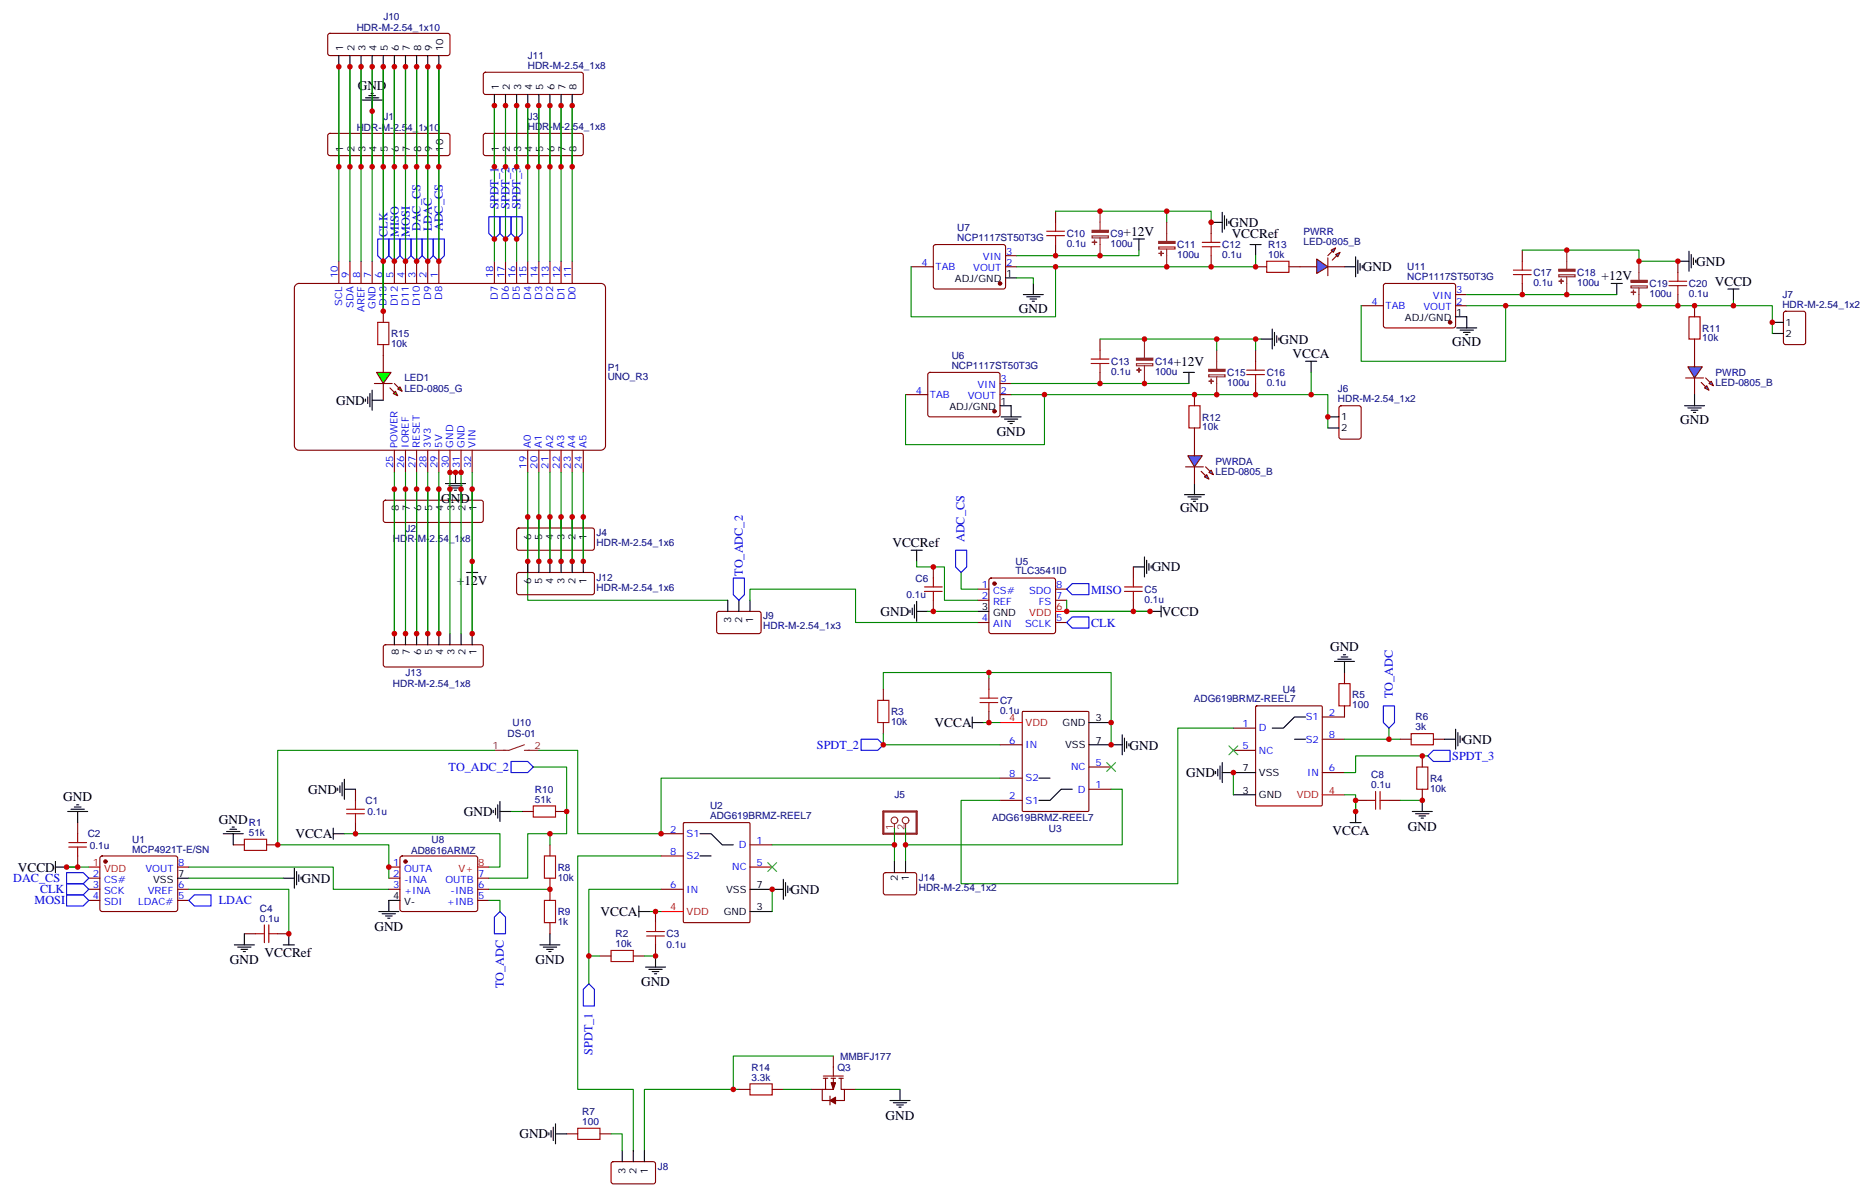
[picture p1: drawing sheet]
<svg xmlns="http://www.w3.org/2000/svg" width="595mm" height="379mm" viewBox="0 0 595 379" stroke-linecap="round" stroke-linejoin="round" font-family="sans-serif">
<g fill="none" stroke="#870000" stroke-width=".35">
<path d="M104.3 10.8l.4-.2h37.4l.5 .2 .2 .5v5.6l-.2 .5-.5 .2h-37.4l-.5-.2-.2-.5v-5.6zM153.7 23.1l.4-.2h30.4l.5 .2 .2 .5v5.7l-.3 .5-.4 .2h-30.4l-.5-.2-.2-.5v-5.7zM104.3 42.5l.4-.2h37.4l.5 .2 .2 .5v5.7l-.2 .5-.5 .2h-37.4l-.5-.2-.2-.5v-5.7zM153.7 42.5l.4-.2h30.4l.5 .2 .2 .5v5.7l-.3 .5-.4 .2h-30.4l-.5-.2-.2-.5v-5.7zM296.5 77.8l.5-.2 21.8 .1 .4 .6v13l-.7 .4h-21.8l-.4-.7v-12.7zM335.1 67v3.6M335.1 77.6v3.5M384.5 70.6v3.5M483.3 79.4v3.5M107.6 82.9v7.1M111.1 82.9v7.1M114.6 82.9v7.1"/>
<path d="M118.1 82.9v7.1M121.7 82.9v7.1M125.2 82.9v7.1M128.7 82.9v7.1M132.3 82.9v7.1M135.8 82.9v7.1M139.3 82.9v7.1M157 82.9v7.1M160.5 82.9v7.1M164 82.9v7.1M167.5 82.9v7.1M171.1 82.9v7.1"/>
<path d="M174.6 82.9v7.1M178.1 82.9v7.1M181.6 82.9v7.1M289.2 84.7h7.1M319.2 84.7h3.6M319.2 81.1h3.6M384.5 81.1v3.6M432.1 97h7.1M439.4 90.2l.5-.2h21.8l.4 .7-.1 12.9-.6 .5-21.8-.1-.4-.6v-12.7zM462.1 97h3.5M462.1 93.5h3.5M483.3 90v3.5"/>
<path d="M532.7 82.9v3.5M532.7 93.5v3.5M294.8 118.4l.4-.2h21.8l.5 .7-.1 13-.6 .4-21.8-.1-.5-.6v-12.7zM349.2 107.6v3.5M349.2 118.2v3.5M398.6 111.1v3.6M287.5 125.2h7M317.5 125.2h3.5M317.5 121.7h3.5M398.6 121.7v3.5M121.9 159l.5-.2h30.3l.5 .2 .2 .5v5.6l-.2 .5-.5 .2h-30.3l-.5-.2-.2-.5v-5.6zM125.2 142.9v7"/>
<path d="M128.7 142.9v7M132.3 142.9v7M135.8 142.9v7M139.3 142.9v7M142.8 142.9v7M146.4 142.9v7M149.9 142.9v7M167.5 142.9v7M171.1 142.9v7M174.6 142.9v7M178.1 142.9v7M181.6 142.9v7"/>
<path d="M185.2 142.9v7M164.2 167.8l.5-.2h23.6l.4 .7-.1 5.9-.6 .4h-23.6l-.4-.7v-5.6zM296.3 179.9v3.5M359.8 179.9v3.5M164.2 181.9l.5-.2h23.6l.4 .7-.1 5.9-.6 .4h-23.6l-.4-.7v-5.6zM227.7 194.2l.5-.2 13 .1 .4 .6v6l-.7 .4-13-.1-.4-.6v-5.7zM296.3 190.5v3.5M310.4 187h3.5M310.4 190.5h3.5M310.4 197.6h3.5M314.2 183.7l.4-.3h19.8l.5 .3 .2 .5v16.2l-.2 .5-.5 .2h-19.8l-.5-.3-.2-.4v-16.2zM335.1 187h3.5"/>
<path d="M335.1 190.5h3.5M335.1 197.6h3.5M359.8 190.5v3.5M121.9 204.8l.5-.2h30.3l.5 .2 .2 .5v5.7l-.2 .5-.5 .2h-30.3l-.5-.3-.2-.4v-5.7zM280.4 218.7v3.5M313.9 215.2v3.5M426.8 213.4v3.6M280.4 229.3v3.5M313.9 225.8v3.5M317.5 236.4h7M324.6 226l.3-.2h20.4l.3 .2 .1 31.2-.2 .3h-20.6l-.3-.2zM391.5 231.1h7.1"/>
<path d="M391.5 238.1h7.1M398.7 224.2l.3-.2h20.4l.3 .2 .1 31.2-.2 .3-20.6 .1-.3-.2zM419.8 234.6h7M426.8 224v3.5h-7M444.5 234.6h3.5M451.5 239.9v3.5M455 234.6h3.6M112.9 250.5v3.5M165.8 257.5h3.5M176.4 257.5h3.5M317.5 254h7M317.5 246.9h7"/>
<path d="M345.7 250.5h7M345.7 243.4h7M419.8 245.2h7M430.4 254h3.5M440.9 254h3.6M451.5 250.5v3.5M24.7 261.1v3.5M24.7 271.6v3.6M28.2 278.7h3.5M31.9 271.8l.5-.2h23.3l.5 .2 .2 .5-.1 16.5-.6 .5-23.6-.1-.4-.6v-16.3zM56.4 275.2h3.5M74 268.1h3.6"/>
<path d="M84.6 268.1h3.6M112.9 261.1v3.5M174.6 268.1v3.5M174.6 278.7v7.1M209.9 264.6h7M209.9 271.6h7M217 261.2l.3-.1h20.4l.3 .1 .1 31.3-.2 .3h-20.6l-.3-.2zM238.1 275.2h7M238.1 268.1h7M280.7 277.1l.4-.2 9.5 .1 .4 .6-.1 6-.6 .4-9.4-.1-.5-.6v-5.7zM28.2 282.2h3.5M28.2 285.8h3.5"/>
<path d="M56.4 282.2h3.5M56.4 285.8h3.5M77.6 296.3h3.5M88.2 296.3h3.5M174.6 292.8v3.5M208.1 289.3v3.5M208.1 299.9v3.5M209.9 282.2h7M190.5 303.4h3.5M201 303.4h3.6M264.5 335.1v6.4M179.9 359.8h3.5"/>
<path d="M190.5 359.8h3.5M234.6 345.7h3.5M245.1 345.7h3.6M257.5 345.7h3.5M261.4 341.5h6.3M261.4 342.2h1.4M262.1 342.2v3.5M263.5 347.8v2.9M263.8 342.2h1.5M264.5 342.2v3.5h-3.5v3.5h2.5M266.3 342.2h1.4M267 342.2v3.5h1.1v3.5h-2.8"/>
<path d="M268.1 345.7h3.5M194.2 368.9l.5-.2h13l.4 .7-.1 5.9-.6 .4-13-.1-.4-.6v-5.6z"/>
</g>
<g fill="#870000" stroke="#870000" stroke-width=".35">
<path d="M263.8 343.6h1.5l-.8 2.1z"/>
<path d="M263.5 349.2l1.8-1v2.1z"/>
<circle cx="33.5" cy="273.4" r=".53"/>
<circle cx="315.7" cy="185.2" r=".53"/>
<circle cx="460.3" cy="102.3" r=".53"/>
<circle cx="315.7" cy="130.5" r=".53"/>
<circle cx="317.5" cy="90" r=".53"/>
</g>
<path d="M335.1 194h3.5M317.5 229.3h7M419.8 252.2h7M28.2 275.2h3.5M209.9 289.3h7" fill="none" stroke="#f00" stroke-width=".35"/>
<g fill="none" stroke="#000" stroke-width=".35">
<path d="M107.6 17.6v3.6M111.1 17.6v3.6M114.6 17.6v3.6M118.1 17.6v3.6M121.7 17.6v3.6M125.2 17.6v3.6M128.7 17.6v3.6M132.3 17.6v3.6M135.8 17.6v3.6M139.3 17.6v3.6M115 31.8h6.3M116 31h4.3"/>
<path d="M117.1 30.3h2.1M117.8 29.6h.7M118.1 31.8v3.5M157 30v3.5M160.5 30v3.5M164 30v3.5M167.5 30v3.5M171.1 30v3.5M174.6 30v3.5M178.1 30v3.5M181.6 30v3.5M107.6 49.4v3.5"/>
<path d="M111.1 49.4v3.5M114.6 49.4v3.5M118.1 49.4v3.5M121.7 49.4v3.5M125.2 49.4v3.5M128.7 49.4v3.5M132.3 49.4v3.5M135.8 49.4v3.5M139.3 49.4v3.5M157 49.4v3.5M160.5 49.4v3.5M164 49.4v3.5"/>
<path d="M167.5 49.4v3.5M171.1 49.4v3.5M174.6 49.4v3.5M178.1 49.4v3.5M181.6 49.4v3.5M359.8 75.8h3.5M361.6 75.8v3.6M384.5 70.6h3.5M388 67.4v6.3M388.7 68.4v4.3M389.4 69.5v2.1M390.1 70.2v.7"/>
<path d="M396.8 77.6h3.6M398.6 77.6v3.5M536.2 79.7v6.4M319.2 88.2h3.6M324.9 93.5h6.3M325.9 94.2h4.3M327 94.9h2.1M327.7 95.6h.7M328 90v3.5M511.5 90h3.5M513.3 90v3.5M532.7 82.9h3.5"/>
<path d="M536.9 80.8v4.2M537.6 81.8v2.2M538.3 82.6v.7M548.5 91.7h3.6M550.3 91.7v3.5M375.7 118.2h3.5M377.4 118.2v3.5M400.4 107.6h3.5M403.9 104.4v6.4M404.6 105.5v4.2M405.3 106.5v2.2M406 107.2v.7"/>
<path d="M414.5 114.7h3.5M416.2 114.7v3.5M462.1 100.5h3.5v3.6M462.5 104.1h6.3M463.5 104.8h4.2M464.6 105.5h2.1M465.3 106.2h.7M317.5 128.8h3.5v3.5M317.8 132.3h6.4M318.9 133h4.2M319.9 133.7h2.2M320.6 134.4h.7"/>
<path d="M125.2 155.2v3.6M128.7 155.2v3.6M132.3 155.2v3.6M135.8 155.2v3.6M139.3 155.2v3.6M141.4 153.5h6.4M142.5 154.2h4.2M142.8 155.2v3.6M143.5 154.9h2.2M144.3 155.6h.7M144.6 149.9v3.6M146.4 155.2v3.6"/>
<path d="M149.9 155.2v3.6M149.9 178.2v3.5M167.5 164v3.6M167.5 178.2v3.5M171.1 164v3.6M171.1 178.2v3.5M174.6 164v3.6M174.6 178.2v3.5M178.1 164v3.6M178.1 178.2v3.5M181.6 164v3.6M181.6 178.2v3.5"/>
<path d="M185.2 164v3.6M185.2 178.2v3.5M289.2 174.6h3.6M291 174.6v3.6M359.8 179.9h3.5M363.3 176.7v6.4M364 177.8v4.2M364.7 178.9v2.1M365.4 179.6v.7M148.1 181.7h3.6M231 190.5v3.5M234.6 190.5v3.5"/>
<path d="M238.1 190.5v3.5M288.9 193.7v.7M289.6 193v2.1M290.3 191.9v4.2M291 194h3.5M291 190.9v6.3M310.4 194h3.5M365.1 194h3.5M368.6 192.3v3.5M125.2 201.1v3.5M128.7 201.1v3.5M132.3 201.1v3.5"/>
<path d="M135.8 201.1v3.5M139.3 201.1v3.5M142.8 201.1v3.5M146.4 201.1v3.5M149.9 201.1v3.5M423.7 209.9h6.3M424.7 209.2h4.2M425.8 208.5h2.1M426.5 207.8h.7M426.8 209.9v3.5M308.6 229.3h3.6M308.6 227.5v3.6"/>
<path d="M345.7 229.3h7M345.7 236.4h10.6M356.3 233.2v6.3M357 234.2v4.3M357.7 235.3v2.1M358.4 236v.7M411 234.6h3.5M414.5 227.5h-3.5l-3.6 3.6h-3.5M458.6 234.6h3.5M462.1 231.4v6.4M462.8 232.5v4.2M463.5 233.5v2.2"/>
<path d="M464.2 234.2v.7M21.5 257.5h6.3M22.5 256.8h4.3M23.6 256.1h2.1M24.3 255.4h.7M24.7 257.5v3.6M107.2 250.1v.7M107.9 249.4v2.1M108.6 248.4v4.2M109.3 250.5h3.6M109.3 247.3v6.3M156.6 257.2v.7"/>
<path d="M157.3 256.5v2.1M158 255.4v4.2M158.7 257.5h3.5M158.7 254.4v6.3M329.8 246.9h3.5M340.4 250.5h-3.5l-3.6 3.5h-3.5M385.9 244.8v.7M386.6 244.1v2.1M387.3 243.1v4.2M388 245.2h10.6M388 242v6.4M391.5 252.2h7.1"/>
<path d="M430.4 257.5v3.6M448.3 257.5h6.4M449.4 258.2h4.2M450.5 258.9h2.1M451.2 259.6h.7M451.5 254v3.5M17.6 275.2h3.5M17.6 273.4v3.5M56.4 278.7h3.5M70.9 264.6h6.3M71.9 263.9h4.3M73 263.2h2.1"/>
<path d="M73.7 262.5h.7M74 264.6v3.5M89.9 278.7h3.6M93.5 275.5v6.4M94.2 276.6v4.2M94.9 277.6v2.2M95.6 278.3v.7M105.8 264.6h3.5M105.8 262.8v3.5M222.2 264.6h3.5l3.6 3.5h3.5M222.2 271.6h3.5M248.7 279v6.4"/>
<path d="M284 273.4v3.5M287.5 273.4v3.5M428.6 261.1h3.5M74.4 299.9h6.4M77.6 296.3v3.6M89.9 299.9h3.6M91.7 296.3v3.6M120.3 289.3h6.3M121.3 290h4.3M122.4 290.7h2.1M123.1 291.4h.7M123.4 285.8v3.5"/>
<path d="M202.8 289.3h3.5M202.8 287.5v3.5M238.1 289.3h7M238.1 282.2h10.6M249.4 280.1v4.2M250.1 281.2v2.1M250.8 281.9v.7M75.5 300.6h4.2M76.5 301.3h2.1M77.2 302h.7M204.9 306.9h6.4M206 307.6h4.2"/>
<path d="M207 308.3h2.2M207.8 309h.7M208.1 303.4v3.5M174.2 359.5v.7M174.9 358.8v2.1M175.6 357.7v4.2M176.4 359.8h3.5M176.4 356.7v6.3M282.5 349.2h6.4M283.6 350h4.2M284.7 350.7h2.1M285.4 351.4h.7"/>
<path d="M285.7 345.7v3.5M197.5 365.1v3.6M201 365.1v3.6M204.6 365.1v3.6"/>
</g>
<g fill="none" stroke="#008700" stroke-width=".35">
<path d="M107.6 21.2v61.7M111.1 21.2v61.7M114.6 21.2v61.7M118.1 21.2v61.7M121.7 21.2v77.6M125.2 21.2v61.7M128.7 21.2v61.7M132.3 21.2v61.7M135.8 21.2v61.7M139.3 21.2v61.7M157 33.5v49.4M160.5 33.5v49.4"/>
<path d="M164 33.5v49.4M167.5 33.5v49.4M171.1 33.5v49.4M174.6 33.5v49.4M178.1 33.5v49.4M181.6 33.5v49.4M335.1 67h35.3M361.6 79.4v1.7h-38.8M370.4 70.6v-3.6h14.1v3.6M483.3 79.4h37v3.5h12.4M289.2 84.7v15.8h45.9v-15.8M322.8 88.2h5.2v1.8"/>
<path d="M398.6 81.1v3.6h-75.8M432.1 97v17.7h45.9v-17.7M465.6 93.5h47.7M550.3 95.2v1.8h-84.7M349.2 107.6h51.2M386.3 107.6v3.5M398.6 107.6v3.5M416.2 118.2v7h-95.2M287.5 125.2v15.9h44.1v-15.9M321 121.7h56.4M125.2 149.9v51.2M128.7 149.9v51.2"/>
<path d="M132.3 149.9v51.2M135.8 149.9v51.2M139.3 149.9v51.2M149.9 149.9v51.2M167.5 149.9v40.6h63.5M171.1 149.9v28.3M174.6 149.9v28.3M178.1 149.9v28.3M181.6 149.9v28.3M185.2 149.9v28.3M167.5 164v14.2M291 178.2v1.7h8.8v10.6h10.6"/>
<path d="M238.1 190.5v-3.5h33.5v10.6h38.8M294.5 194h15.9M305.1 181.7v5.3h5.3M338.6 190.5v3.5h26.5h-26.5M142.8 201.1v-51.2h3.6v51.2M280.4 218.7v-5.3h72.3v23M313.9 213.4v1.8M157 238.1h-68.8v30h35.2v7.1M171.1 238.1h12.3v26.5h26.5v-17.7h107.6M280.4 232.8v3.6h37.1M312.2 229.3h5.3M391.5 231.1h-17.6v49.4h-68.8v-26.5h12.4"/>
<path d="M426.8 234.6h17.7M440.9 231.1v3.5M453.3 239.9h-22.9v5.3h-3.6M162.2 257.5h3.6M169.3 243.4h10.6v21.2h-5.3M352.7 250.5h3.6v17.6h-68.8M391.5 245.2v7M426.8 252.2h3.6v5.3M444.5 254h7M21.1 275.2h7.1M59.9 275.2h45.9v7h17.6M59.9 278.7h30"/>
<path d="M174.6 268.1v-3.5h-7.1v14.1h-12.3M209.9 271.6h-26.5v74.1h17.6v19.4M284 262.8v5.3h-38.9M284 268.1v5.3M287.5 262.8v10.6M59.9 282.2h31.8v14.1M155.2 282.2h19.4M206.3 289.3h3.6M209.9 282.2h-23v30M245.1 282.2v7.1M186.9 303.4h3.6M204.6 303.4h3.5"/>
<path d="M264.5 335.1h-31.7v10.6M194 359.8h3.5v5.3M232.8 345.7h-28.2v19.4M232.8 345.7h1.8M248.7 345.7h8.8M271.6 345.7h14.1"/>
</g>
<path d="M390.1 236.7l2.9 2.8M393 236.7l-2.9 2.8M351.3 242l2.9 2.8M354.2 242l-2.9 2.8M243.7 273.8l2.9 2.8M246.6 273.8l-2.9 2.8" fill="none" stroke="#3c3" stroke-width=".35"/>
<path d="M93.8 90.5l1.1-.5h95.9a1.41 1.41 0 0 1 1.4 1.4v50.1a1.51 1.51 0 0 1-1.4 1.4h-95.9a1.51 1.51 0 0 1-1.4-1.4v-50.1z" fill="none" stroke="#800000" stroke-width=".35"/>
<g fill="none" stroke="#00f" stroke-width=".35">
<path d="M119.9 75.8h3.5v5.3l-1.7 1.8-1.8-1.8zM123.4 75.8h3.6v5.3l-1.8 1.8-1.8-1.8zM127 75.8h3.5v5.3l-1.8 1.8-1.7-1.8zM130.5 75.8h3.5v5.3l-1.7 1.8-1.8-1.8zM134 75.8h3.5v5.3l-1.7 1.8-1.8-1.8zM137.5 75.8h3.6v5.3l-1.8 1.8-1.8-1.8zM155.2 68.8h3.5v5.3l-1.7 1.7-1.8-1.7zM158.7 68.8h3.5v5.3l-1.7 1.7-1.8-1.7zM162.2 68.8h3.6v5.3l-1.8 1.7-1.8-1.7zM303.4 174.6h3.5v5.3l-1.8 1.8-1.7-1.8zM232.8 183.4h3.5v5.3l-1.7 1.8-1.8-1.8zM338.6 187l1.8-1.8h5.3v3.5h-5.3z"/>
<path d="M338.6 197.6l1.8-1.8h5.3v3.5h-5.3zM273.4 234.6h5.3l1.7 1.8-1.7 1.7h-5.3zM439.2 224h3.5v5.3l-1.8 1.8-1.7-1.8zM453.3 239.9l1.7-1.8h5.3v3.6h-5.3zM162.2 241.7h5.3l1.8 1.7-1.8 1.8h-5.3zM21.1 276.9h5.3l1.8 1.8-1.8 1.8h-5.3zM21.1 280.5h5.3l1.8 1.7-1.8 1.8h-5.3zM21.1 284h5.3l1.8 1.8-1.8 1.7h-5.3zM59.9 285.8l1.8-1.8h5.3v3.5h-5.3zM157 291l1.7-1.7 1.8 1.7v5.3h-3.5zM185.2 314l1.7-1.8 1.8 1.8v5.3h-3.5z"/>
</g>
<g fill="none" stroke="#8c2424" stroke-width=".35">
<path d="M346.7 74.9h5.2v.6h-5.2zM349.2 67v6M349.2 75.5v5.6M367.8 78.4h5.2v.6h-5.2zM370.4 70.6v6M370.4 79v5.7M497.4 79.4v6M494.8 87.2h5.2v.6h-5.2zM497.4 87.8v5.7M517.8 90.7h5.2v.7h-5.2zM520.3 82.9v6M520.3 91.4v5.6"/>
<path d="M360.8 115.4h5.2v.7h-5.2zM363.3 107.6v6M363.3 116.1v5.6M383.7 119h5.2v.6h-5.2zM386.3 111.1v6M386.3 119.6v5.6M166.5 236.4l-5 1.7h-4.5M166.5 238.1h4.6M284 261.4v1.4M287.5 261.4v1.4"/>
<circle cx="284" cy="260.3" r="1.06"/>
<circle cx="287.5" cy="260.3" r="1.06"/>
</g>
<g fill="none" stroke="#a10000" stroke-width=".35">
<path d="M332.3 74.8h5.6M332.3 73.4h5.6M335.1 70.6v2.8M335.1 74.8v2.8M381.7 78.3h5.6M381.7 76.9h5.6M384.5 74.1v2.8M384.5 78.3v2.8M480.4 87.1h5.7M480.4 85.7h5.7M483.3 82.9v2.8M483.3 87.1v2.9"/>
<path d="M529.8 90.7h5.7M529.8 89.3h5.7M532.7 86.4v2.9M532.7 90.7v2.8M346.4 115.4h5.6M346.4 113.9h5.6M349.2 111.1v2.8M349.2 115.4v2.8M395.8 118.9h5.6M395.8 117.5h5.6M398.6 114.7v2.8M398.6 118.9v2.8"/>
<path d="M293.5 187.7h5.6M293.5 186.3h5.6M296.3 183.4v2.9M296.3 187.7v2.8M357 187.7h5.6M357 186.3h5.6M359.8 183.4v2.9M359.8 187.7v2.8M313.9 218.7v2.8M425.1 217h3.5v7h-3.5zM278.7 222.2h3.5v7.1h-3.5zM311.1 221.5h5.7"/>
<path d="M311.1 223h5.7M313.9 223v2.8M448 232.8h7v3.6h-7zM110 258.2h5.7M110 256.8h5.7M112.9 254v2.8M112.9 258.2v2.9M169.3 255.8h7.1v3.5h-7.1zM433.9 254h2.8M436.7 251.2v5.6M438.1 251.2v5.6M438.1 254h2.8"/>
<path d="M449.8 243.4h3.5v7.1h-3.5zM21.8 268.8h5.7M21.8 267.4h5.7M24.7 264.6v2.8M24.7 268.8v2.8M77.6 266.3h7v3.6h-7zM172.8 271.6h3.6v7.1h-3.6zM81.1 296.3h2.8M83.9 293.5v5.7M85.3 293.5v5.7M85.3 296.3h2.9M172.8 285.8h3.6v7h-3.6z"/>
<path d="M205.3 295.6h5.6M205.3 297h5.6M208.1 292.8v2.8M208.1 297v2.9M194 301.6h7v3.6h-7zM183.4 358.1h7.1v3.5h-7.1zM238.1 344h7v3.5h-7z"/>
</g>
<path d="M280.4 257.5h10.6v7.1h-10.6z" fill="none" stroke="#8c2424" stroke-width=".71"/>
<g fill="#8c2424" stroke="#8c2424" stroke-width=".35">
<path d="M346.7 73.1h5.2v.6h-5.2z"/>
<path d="M346.7 76.9h1.5z"/>
<path d="M347.5 76.2v1.4z"/>
<path d="M367.8 76.6h5.2v.7h-5.2z"/>
<path d="M367.9 80.4h1.4z"/>
<path d="M368.6 79.7l.1 1.4z"/>
<path d="M360.8 113.7h5.2v.6h-5.2z"/>
<path d="M360.9 117.4l1.4 .1z"/>
<path d="M361.6 116.8v1.4z"/>
<path d="M383.7 117.2h5.2v.6h-5.2z"/>
<path d="M383.8 121h1.4z"/>
<path d="M384.5 120.3v1.4z"/>
<path d="M494.8 85.4h5.2v.7h-5.2z"/>
<path d="M494.9 89.2l1.4 .1z"/>
<path d="M495.6 88.5l.1 1.5z"/>
<path d="M517.8 89h5.2v.6h-5.2z"/>
<path d="M517.8 92.7l1.5 .1z"/>
<path d="M518.5 92.1l.1 1.4z"/>
</g>
<path d="M535.8 116.4h4.6l-2.4 3.5z" fill="#09f" stroke="#870000" stroke-width=".35"/>
<path d="M535.1 119.9h5.7z" fill="#f00" stroke="#870000" stroke-width=".35"/>
<g fill="#870000" stroke="#870000" stroke-width=".35">
<path d="M541.5 119.9l1.4 1.5z"/>
<path d="M540.1 121.4l1.4 1.4z"/>
</g>
<g fill="#09f" stroke="#870000" stroke-width=".35">
<path d="M542.5 121.7l.7-.7 .7 1.4z"/>
<path d="M541.1 123.1l.7-.7 .7 1.4z"/>
</g>
<path d="M538 97v3.5M538 107.6v8.8M538 119.9v5.3M379.2 125.2v3.6M379.2 135.8v3.5" fill="none" stroke="#870000" stroke-width=".35"/>
<path d="M536.2 100.5h3.5v7.1h-3.5zM377.4 128.8h3.6v7h-3.6z" fill="none" stroke="#a10000" stroke-width=".35"/>
<path d="M534.8 128.8h6.3M535.8 129.5h4.3M536.9 130.2h2.1M537.6 130.9h.7M538 125.2v3.6M376 157h6.4M377.1 157.7h4.2M378.1 158.4h2.2M378.8 159.1h.8M379.2 153.5v3.5" fill="none" stroke="#000" stroke-width=".35"/>
<path d="M377.1 144.6h4.6l-2.5 3.6z" fill="#09f" stroke="#870000" stroke-width=".35"/>
<path d="M376.4 148.2h5.6z" fill="#f00" stroke="#870000" stroke-width=".35"/>
<g fill="#870000" stroke="#870000" stroke-width=".35">
<path d="M382.7 148.2l1.4 1.4z"/>
<path d="M381.3 149.6l1.4 1.4z"/>
</g>
<g fill="#09f" stroke="#870000" stroke-width=".35">
<path d="M383.8 149.9l.7-.7 .7 1.4z"/>
<path d="M382.4 151.3l.7-.7 .7 1.4z"/>
</g>
<path d="M398.6 84.7h3.5M409.2 84.7h3.5M379.2 139.3v5.3M379.2 148.2v5.3" fill="none" stroke="#870000" stroke-width=".35"/>
<path d="M426.8 84.7h3.6M430.4 81.5v6.3M431.1 82.6v4.2M431.8 83.6v2.1M432.5 84.3v.7" fill="none" stroke="#000" stroke-width=".35"/>
<path d="M402.1 82.9h7.1v3.5h-7.1z" fill="none" stroke="#a10000" stroke-width=".35"/>
<path d="M418 82.2l3.5 2.5-3.5 2.1z" fill="#09f" stroke="#870000" stroke-width=".35"/>
<path d="M421.5 81.8v5.7z" fill="#f00" stroke="#870000" stroke-width=".35"/>
<g fill="#870000" stroke="#870000" stroke-width=".35">
<path d="M422.9 79.7l-1.4 1.4z"/>
<path d="M422.9 82.6l1.5-1.5z"/>
</g>
<g fill="#09f" stroke="#870000" stroke-width=".35">
<path d="M422.6 79.4l1.4-.7-.7 1.4z"/>
<path d="M424 80.8l1.4-.7-.7 1.4z"/>
</g>
<path d="M412.7 84.7h5.3M421.5 84.7h5.3M121.7 112.9v5.3M121.7 121.7v5.3" fill="none" stroke="#870000" stroke-width=".35"/>
<g fill="#0f0" stroke="#870000" stroke-width=".35">
<path d="M124.8 124.9l.8-.7 .7 1.4z"/>
<path d="M127 122.8l.7 1.4-1.4-.7z"/>
</g>
<g fill="#870000" stroke="#870000" stroke-width=".35">
<path d="M123.8 123.1l1.4 1.4z"/>
<path d="M125.2 121.7l1.4 1.4z"/>
</g>
<path d="M118.9 121.7h5.6z" fill="#f00" stroke="#870000" stroke-width=".35"/>
<path d="M119.6 118.2h4.5l-2.4 3.5z" fill="#0f0" stroke="#870000" stroke-width=".35"/>
<path d="M119.9 102.3h3.5v7.1h-3.5z" fill="none" stroke="#a10000" stroke-width=".35"/>
<path d="M121.7 98.8v3.5M566.4 99l.5-.2h5.6l.7 .4v9.5l-.4 .6-5.9 .1-.7-.5v-9.4zM121.7 109.4v3.5M425.3 129l.5-.2h5.6l.7 .4v9.4l-.4 .7h-5.9l-.7-.4v-9.4zM123.4 275.2h3.6M123.4 278.7h3.6M127.2 271.8l.5-.2h23.3l.5 .2 .2 .5-.1 16.5-.6 .5-23.6-.1-.4-.6v-16.3zM151.7 278.7h3.5M123.4 282.2h3.6M151.7 282.2h3.5M151.7 285.8h3.5" fill="none" stroke="#870000" stroke-width=".35"/>
<path d="M121.7 82.9v15.9M550.3 97h12.3v8.8M416.2 125.2h5.3v10.6M109.3 264.6h49.4v10.6h-3.5M123.4 275.2v3.5M155.2 285.8h3.5v3.5" fill="none" stroke="#008700" stroke-width=".35"/>
<g fill="none" stroke="#000" stroke-width=".35">
<path d="M562.6 102.3h3.6M562.6 105.8h3.6M116 126.6v.8M116.7 125.9v2.2M117.4 124.9v4.2M118.1 127h3.6M118.1 123.8v6.4M421.5 132.3h3.6M421.5 135.8h3.6M123.4 285.8h3.6M171.4 299.9h6.4M174.6 296.3v3.6"/>
<path d="M172.5 300.6h4.2M173.5 301.3h2.1M174.2 302h.7"/>
</g>
<circle cx="128.7" cy="273.4" r=".53" fill="#870000" stroke="#870000" stroke-width=".35"/>
<path d="M151.7 275.2h3.5" fill="none" stroke="#f00" stroke-width=".35"/>
<g fill="#c00">
<circle cx="245.1" cy="282.2" r=".88"/>
<circle cx="352.7" cy="236.4" r=".88"/>
<circle cx="391.5" cy="245.2" r=".88"/>
<circle cx="338.6" cy="194" r=".88"/>
<circle cx="21.1" cy="275.2" r=".88"/>
<circle cx="24.7" cy="275.2" r=".88"/>
<circle cx="88.2" cy="268.1" r=".88"/>
<circle cx="208.1" cy="289.3" r=".88"/>
<circle cx="91.7" cy="296.3" r=".88"/>
<circle cx="359.8" cy="194" r=".88"/>
<circle cx="365.1" cy="194" r=".88"/>
<circle cx="296.3" cy="194" r=".88"/>
<circle cx="296.3" cy="179.9" r=".88"/>
<circle cx="149.9" cy="155.2" r=".88"/>
<circle cx="149.9" cy="178.2" r=".88"/>
<circle cx="121.7" cy="82.9" r=".88"/>
<circle cx="125.2" cy="82.9" r=".88"/>
<circle cx="128.7" cy="82.9" r=".88"/>
<circle cx="132.3" cy="82.9" r=".88"/>
<circle cx="135.8" cy="82.9" r=".88"/>
<circle cx="139.3" cy="82.9" r=".88"/>
<circle cx="121.7" cy="52.9" r=".88"/>
<circle cx="125.2" cy="52.9" r=".88"/>
<circle cx="128.7" cy="52.9" r=".88"/>
<circle cx="132.3" cy="52.9" r=".88"/>
<circle cx="135.8" cy="52.9" r=".88"/>
<circle cx="139.3" cy="52.9" r=".88"/>
<circle cx="118.1" cy="52.9" r=".88"/>
<circle cx="209.9" cy="264.6" r=".88"/>
<circle cx="157" cy="75.8" r=".88"/>
<circle cx="160.5" cy="75.8" r=".88"/>
<circle cx="164" cy="75.8" r=".88"/>
<circle cx="208.1" cy="303.4" r=".88"/>
<circle cx="186.9" cy="303.4" r=".88"/>
<circle cx="352.7" cy="229.3" r=".88"/>
<circle cx="232.8" cy="345.7" r=".88"/>
<circle cx="284" cy="268.1" r=".88"/>
<circle cx="287.5" cy="268.1" r=".88"/>
<circle cx="280.4" cy="236.4" r=".88"/>
<circle cx="313.9" cy="213.4" r=".88"/>
<circle cx="313.9" cy="229.3" r=".88"/>
<circle cx="451.5" cy="239.9" r=".88"/>
<circle cx="451.5" cy="254" r=".88"/>
<circle cx="430.4" cy="254" r=".88"/>
<circle cx="430.4" cy="257.5" r=".88"/>
<circle cx="440.9" cy="234.6" r=".88"/>
<circle cx="174.6" cy="264.6" r=".88"/>
<circle cx="167.5" cy="164" r=".88"/>
<circle cx="335.1" cy="81.1" r=".88"/>
<circle cx="349.2" cy="81.1" r=".88"/>
<circle cx="335.1" cy="84.7" r=".88"/>
<circle cx="363.3" cy="121.7" r=".88"/>
<circle cx="349.2" cy="121.7" r=".88"/>
<circle cx="363.3" cy="107.6" r=".88"/>
<circle cx="386.3" cy="125.2" r=".88"/>
<circle cx="398.6" cy="125.2" r=".88"/>
<circle cx="398.6" cy="107.6" r=".88"/>
<circle cx="386.3" cy="107.6" r=".88"/>
<circle cx="331.6" cy="125.2" r=".88"/>
<circle cx="384.5" cy="84.7" r=".88"/>
<circle cx="370.4" cy="84.7" r=".88"/>
<circle cx="384.5" cy="70.6" r=".88"/>
<circle cx="370.4" cy="67" r=".88"/>
<circle cx="349.2" cy="67" r=".88"/>
<circle cx="483.3" cy="93.5" r=".88"/>
<circle cx="497.4" cy="93.5" r=".88"/>
<circle cx="520.3" cy="97" r=".88"/>
<circle cx="532.7" cy="97" r=".88"/>
<circle cx="478" cy="97" r=".88"/>
<circle cx="497.4" cy="79.4" r=".88"/>
<circle cx="520.3" cy="82.9" r=".88"/>
<circle cx="532.7" cy="82.9" r=".88"/>
<circle cx="107.6" cy="52.9" r=".88"/>
<circle cx="111.1" cy="52.9" r=".88"/>
<circle cx="114.6" cy="52.9" r=".88"/>
<circle cx="118.1" cy="35.3" r=".88"/>
<circle cx="107.6" cy="21.2" r=".88"/>
<circle cx="111.1" cy="21.2" r=".88"/>
<circle cx="114.6" cy="21.2" r=".88"/>
<circle cx="118.1" cy="21.2" r=".88"/>
<circle cx="121.7" cy="21.2" r=".88"/>
<circle cx="125.2" cy="21.2" r=".88"/>
<circle cx="128.7" cy="21.2" r=".88"/>
<circle cx="132.3" cy="21.2" r=".88"/>
<circle cx="135.8" cy="21.2" r=".88"/>
<circle cx="139.3" cy="21.2" r=".88"/>
<circle cx="157" cy="52.9" r=".88"/>
<circle cx="160.5" cy="52.9" r=".88"/>
<circle cx="164" cy="52.9" r=".88"/>
<circle cx="167.5" cy="52.9" r=".88"/>
<circle cx="171.1" cy="52.9" r=".88"/>
<circle cx="174.6" cy="52.9" r=".88"/>
<circle cx="178.1" cy="52.9" r=".88"/>
<circle cx="181.6" cy="52.9" r=".88"/>
<circle cx="157" cy="33.5" r=".88"/>
<circle cx="160.5" cy="33.5" r=".88"/>
<circle cx="164" cy="33.5" r=".88"/>
<circle cx="167.5" cy="33.5" r=".88"/>
<circle cx="171.1" cy="33.5" r=".88"/>
<circle cx="174.6" cy="33.5" r=".88"/>
<circle cx="178.1" cy="33.5" r=".88"/>
<circle cx="181.6" cy="33.5" r=".88"/>
<circle cx="185.2" cy="164" r=".88"/>
<circle cx="181.6" cy="164" r=".88"/>
<circle cx="178.1" cy="164" r=".88"/>
<circle cx="174.6" cy="164" r=".88"/>
<circle cx="171.1" cy="164" r=".88"/>
<circle cx="167.5" cy="178.2" r=".88"/>
<circle cx="185.2" cy="178.2" r=".88"/>
<circle cx="181.6" cy="178.2" r=".88"/>
<circle cx="178.1" cy="178.2" r=".88"/>
<circle cx="174.6" cy="178.2" r=".88"/>
<circle cx="171.1" cy="178.2" r=".88"/>
<circle cx="139.3" cy="155.2" r=".88"/>
<circle cx="135.8" cy="155.2" r=".88"/>
<circle cx="132.3" cy="155.2" r=".88"/>
<circle cx="128.7" cy="155.2" r=".88"/>
<circle cx="125.2" cy="155.2" r=".88"/>
<circle cx="149.9" cy="201.1" r=".88"/>
<circle cx="139.3" cy="201.1" r=".88"/>
<circle cx="135.8" cy="201.1" r=".88"/>
<circle cx="132.3" cy="201.1" r=".88"/>
<circle cx="128.7" cy="201.1" r=".88"/>
<circle cx="125.2" cy="201.1" r=".88"/>
<circle cx="142.8" cy="149.9" r=".88"/>
<circle cx="142.8" cy="155.2" r=".88"/>
<circle cx="146.4" cy="149.9" r=".88"/>
<circle cx="146.4" cy="155.2" r=".88"/>
<circle cx="144.6" cy="149.9" r=".88"/>
<circle cx="538" cy="97" r=".88"/>
<circle cx="379.2" cy="125.2" r=".88"/>
<circle cx="398.6" cy="84.7" r=".88"/>
<circle cx="121.7" cy="98.8" r=".88"/>
<circle cx="112.9" cy="264.6" r=".88"/>
<circle cx="123.4" cy="275.2" r=".88"/>
<circle cx="174.6" cy="282.2" r=".88"/>
<circle cx="179.9" cy="257.5" r=".88"/>
<circle cx="416.2" cy="125.2" r=".88"/>
<circle cx="421.5" cy="132.3" r=".88"/>
<circle cx="550.3" cy="97" r=".88"/>
<circle cx="562.6" cy="102.3" r=".88"/>
</g>
<g font-size="4.2">
<text x="113.6" y="28.5">GND</text>
<text x="390.3" y="71.9">GND</text>
<text x="356.7" y="74.8">+12V</text>
<text x="391" y="75.5">VCCRef</text>
<text x="432.6" y="86.1">GND</text>
<text x="508.4" y="88.9">+12V</text>
<text x="538.5" y="84.3">GND</text>
<text x="544.4" y="90.6">VCCD</text>
<text x="323.5" y="99.5">GND</text>
<text x="406.2" y="109">GND</text>
<text x="410.3" y="113.6">VCCA</text>
<text x="461" y="109.7">GND</text>
<text x="372.6" y="116.1">+12V</text>
<text x="106.7" y="128.4">GND</text>
<text x="533.4" y="134.4">GND</text>
<text x="316.4" y="138.3">GND</text>
<text x="140" y="159.5">GND</text>
<text x="374.6" y="162.6">GND</text>
<text x="283.3" y="173.5">VCCRef</text>
<text x="145" y="185.6">+12V</text>
<text x="365.6" y="181.4">GND</text>
<text x="279.5" y="195.5">GND</text>
<text x="368.8" y="195.5">VCCD</text>
<text x="422.2" y="206.7">GND</text>
<text x="296.7" y="230.7">VCCA</text>
<text x="358.6" y="238.1">GND</text>
<text x="464.4" y="236">GND</text>
<text x="97.9" y="251.9">GND</text>
<text x="376.6" y="246.6">GND</text>
<text x="20.1" y="254.3">GND</text>
<text x="69.5" y="261.4">GND</text>
<text x="147.2" y="259">GND</text>
<text x="446.9" y="263.6">GND</text>
<text x="93.8" y="266">VCCA</text>
<text x="423" y="265">VCCA</text>
<text x="5.7" y="276.6">VCCD</text>
<text x="95.7" y="280.1">GND</text>
<text x="251" y="283.6">GND</text>
<text x="190.7" y="290.7">VCCA</text>
<text x="118.9" y="295.4">GND</text>
<text x="73" y="305.9">GND</text>
<text x="84" y="303.8">VCCRef</text>
<text x="170" y="306">GND</text>
<text x="203.5" y="312.9">GND</text>
<text x="281.1" y="355.3">GND</text>
<text x="164.9" y="361.3">GND</text>
</g>
<g font-size="3.9" fill="#00f">
<text x="158.2" y="66.3" transform="rotate(-90 158.2 66.3)">SPDT_1</text>
<text x="161.7" y="66.3" transform="rotate(-90 161.7 66.3)">SPDT_2</text>
<text x="165.3" y="66.3" transform="rotate(-90 165.3 66.3)">SPDT_3</text>
<text x="123.1" y="75.1" transform="rotate(-90 123.1 75.1)">CLK</text>
<text x="126.6" y="75.1" transform="rotate(-90 126.6 75.1)">MISO</text>
<text x="130.1" y="75.1" transform="rotate(-90 130.1 75.1)">MOSI</text>
<text x="133.5" y="73.4" transform="rotate(-90 133.5 73.4)">DAC_CS</text>
<text x="137.1" y="73.4" transform="rotate(-90 137.1 73.4)">LDAC</text>
<text x="140.6" y="73.4" transform="rotate(-90 140.6 73.4)">ADC_CS</text>
<text x="306.2" y="172.1" transform="rotate(-90 306.2 172.1)">ADC_CS</text>
<text x="235.9" y="182.7" transform="rotate(-90 235.9 182.7)">TO_ADC_2</text>
<text x="346.4" y="188.4">MISO</text>
<text x="346.4" y="198.9">CLK</text>
<text x="442.2" y="221.5" transform="rotate(-90 442.2 221.5)">TO_ADC</text>
<text x="259.4" y="237.6">SPDT_2</text>
<text x="142.4" y="244.6">TO_ADC_2</text>
<text x="461" y="241.2">SPDT_3</text>
<text x="4.2" y="280">DAC_CS</text>
<text x="11" y="287">MOSI</text>
<text x="12.7" y="283.5">CLK</text>
<text x="69.5" y="287">LDAC</text>
<text x="159.9" y="313.6" transform="rotate(-90 159.9 313.6)">TO_ADC</text>
<text x="188.1" y="334.7" transform="rotate(-90 188.1 334.7)">SPDT_1</text>
</g>
<g font-size="3.2" fill="#000080">
<text x="113.2" y="9.9">HDR-M-2.54_1x10</text>
<text x="121.7" y="6.4">J10</text>
<text x="167.6" y="21.9">HDR-M-2.54_1x8</text>
<text x="167.6" y="18.7">J11</text>
<text x="113.2" y="41.6">HDR-M-2.54_1x10</text>
<text x="121.7" y="38.1">J1</text>
<text x="167.6" y="41.3">HDR-M-2.54_1x8</text>
<text x="167.6" y="38.1">J3</text>
<text x="303.9" y="76.5">NCP1117ST50T3G</text>
<text x="303.9" y="73.2">U7</text>
<text x="338.6" y="75.3">C10</text>
<text x="352.6" y="75.3">C9</text>
<text x="413.8" y="77.6">LED-0805_B</text>
<text x="413.8" y="74.4">PWRR</text>
<text x="338.6" y="78.4">0.1u</text>
<text x="352.6" y="78.4">100u</text>
<text x="373.7" y="81.9">100u</text>
<text x="373.7" y="78.8">C11</text>
<text x="388" y="81.9">0.1u</text>
<text x="388" y="78.8">C12</text>
<text x="402.6" y="81.8">10k</text>
<text x="402.6" y="78.7">R13</text>
<text x="446.8" y="88.8">NCP1117ST50T3G</text>
<text x="446.8" y="85.6">U11</text>
<text x="486.8" y="87.6">C17</text>
<text x="500.7" y="87.6">C18</text>
<text x="486.8" y="90.7">0.1u</text>
<text x="500.7" y="90.7">100u</text>
<text x="523.7" y="94.3">100u</text>
<text x="523.7" y="91.1">C19</text>
<text x="536.2" y="94.3">0.1u</text>
<text x="536.2" y="91.1">C20</text>
<text x="565.8" y="94.5">J7</text>
<text x="565.8" y="97.7">HDR-M-2.54_1x2</text>
<text x="124.1" y="106.9">R15</text>
<text x="540.4" y="105.2">R11</text>
<text x="124.1" y="110.2">10k</text>
<text x="302.1" y="113.8">U6</text>
<text x="540.4" y="108.4">10k</text>
<text x="192.9" y="117.6">P1</text>
<text x="302.1" y="117">NCP1117ST50T3G</text>
<text x="352.7" y="119">0.1u</text>
<text x="352.7" y="115.8">C13</text>
<text x="366.7" y="119">100u</text>
<text x="366.7" y="115.8">C14</text>
<text x="389.6" y="119.4">C15</text>
<text x="402.1" y="119.4">C16</text>
<text x="544.7" y="119.4">PWRD</text>
<text x="128.4" y="124.3">LED-0805_G</text>
<text x="128.4" y="121.1">LED1</text>
<text x="192.9" y="120.5">UNO_R3</text>
<text x="389.6" y="122.5">100u</text>
<text x="402.1" y="122.5">0.1u</text>
<text x="424.7" y="124.5">J6</text>
<text x="544.7" y="122.5">LED-0805_B</text>
<text x="424.7" y="127.7">HDR-M-2.54_1x2</text>
<text x="381.7" y="136.6">10k</text>
<text x="381.7" y="133.5">R12</text>
<text x="385.9" y="147.6">PWRDA</text>
<text x="385.9" y="150.7">LED-0805_B</text>
<text x="124.7" y="172.2">HDR-M-2.54_1x8</text>
<text x="128.8" y="168.7">J2</text>
<text x="189.4" y="173.3">HDR-M-2.54_1x6</text>
<text x="189.4" y="170.1">J4</text>
<text x="322.4" y="179.3">U5</text>
<text x="189.4" y="184.2">J12</text>
<text x="290.7" y="184.6">C6</text>
<text x="322.4" y="182.3">TLC3541ID</text>
<text x="189.4" y="187.4">HDR-M-2.54_1x6</text>
<text x="287.8" y="189.9">0.1u</text>
<text x="363.3" y="191.3">0.1u</text>
<text x="363.3" y="188.1">C5</text>
<text x="242.3" y="196.6">J9</text>
<text x="242.3" y="199.8">HDR-M-2.54_1x3</text>
<text x="128.8" y="214.6">J13</text>
<text x="124.7" y="218">HDR-M-2.54_1x8</text>
<text x="407.3" y="219.9">U4</text>
<text x="429.3" y="221.6">R5</text>
<text x="282.9" y="227">R3</text>
<text x="317.5" y="226.6">0.1u</text>
<text x="317.5" y="223.4">C7</text>
<text x="379" y="222.8">ADG619BRMZ-REEL7</text>
<text x="429.3" y="224.8">100</text>
<text x="161.1" y="234">DS-01</text>
<text x="162.8" y="230.4">U10</text>
<text x="282.9" y="230.1">10k</text>
<text x="449.4" y="231.8">3k</text>
<text x="449.4" y="228.6">R6</text>
<text x="169.8" y="251.5">R10</text>
<text x="435.3" y="250.1">0.1u</text>
<text x="435.3" y="246.9">C8</text>
<text x="454" y="251.2">10k</text>
<text x="454" y="248.1">R4</text>
<text x="116" y="255.2">C1</text>
<text x="169.8" y="254.7">51k</text>
<text x="225.4" y="256.8">U2</text>
<text x="284" y="253.3">J5</text>
<text x="79" y="262.1">R1</text>
<text x="116.7" y="258.7">0.1u</text>
<text x="225.4" y="260">ADG619BRMZ-REEL7</text>
<text x="314.9" y="260.4">ADG619BRMZ-REEL7</text>
<text x="27.8" y="265.8">C2</text>
<text x="28.5" y="269.3">0.1u</text>
<text x="42" y="267.4">U1</text>
<text x="79" y="265.3">51k</text>
<text x="137" y="267.4">U8</text>
<text x="333" y="264.1">U3</text>
<text x="42" y="270.6">MCP4921T-E/SN</text>
<text x="130.5" y="271">AD8616ARMZ</text>
<text x="177.1" y="279.5">10k</text>
<text x="177.1" y="276.3">R8</text>
<text x="291.7" y="279.6">J14</text>
<text x="291.7" y="282.8">HDR-M-2.54_1x2</text>
<text x="82.5" y="292.5">0.1u</text>
<text x="82.5" y="289.3">C4</text>
<text x="177.1" y="293.6">1k</text>
<text x="177.1" y="290.4">R9</text>
<text x="195.4" y="297.4">R2</text>
<text x="211.6" y="297.5">C3</text>
<text x="195.4" y="300.6">10k</text>
<text x="211.6" y="300.7">0.1u</text>
<text x="238.6" y="339.8">R14</text>
<text x="265.9" y="339.8">Q3</text>
<text x="266.7" y="336.3">MMBFJ177</text>
<text x="238.6" y="342.9">3.3k</text>
<text x="184.8" y="353.8">R7</text>
<text x="184.8" y="357">100</text>
<text x="208.8" y="371.2">J8</text>
</g>
<g font-size="3.2">
<text x="109" y="16.3" transform="rotate(-90 109 16.3)">1</text>
<text x="112.5" y="16.3" transform="rotate(-90 112.5 16.3)">2</text>
<text x="116" y="16.3" transform="rotate(-90 116 16.3)">3</text>
<text x="119.6" y="16.3" transform="rotate(-90 119.6 16.3)">4</text>
<text x="123.1" y="16.3" transform="rotate(-90 123.1 16.3)">5</text>
<text x="126.6" y="16.3" transform="rotate(-90 126.6 16.3)">6</text>
<text x="130.1" y="16.3" transform="rotate(-90 130.1 16.3)">7</text>
<text x="133.7" y="16.3" transform="rotate(-90 133.7 16.3)">8</text>
<text x="137.2" y="16.3" transform="rotate(-90 137.2 16.3)">9</text>
<text x="140.7" y="16.3" transform="rotate(-90 140.7 16.3)">10</text>
<text x="158.4" y="28.7" transform="rotate(-90 158.4 28.7)">1</text>
<text x="161.9" y="28.7" transform="rotate(-90 161.9 28.7)">2</text>
<text x="165.4" y="28.7" transform="rotate(-90 165.4 28.7)">3</text>
<text x="168.9" y="28.7" transform="rotate(-90 168.9 28.7)">4</text>
<text x="172.5" y="28.7" transform="rotate(-90 172.5 28.7)">5</text>
<text x="176" y="28.7" transform="rotate(-90 176 28.7)">6</text>
<text x="179.5" y="28.7" transform="rotate(-90 179.5 28.7)">7</text>
<text x="183.1" y="28.7" transform="rotate(-90 183.1 28.7)">8</text>
<text x="109" y="48.1" transform="rotate(-90 109 48.1)">1</text>
<text x="112.5" y="48.1" transform="rotate(-90 112.5 48.1)">2</text>
<text x="116" y="48.1" transform="rotate(-90 116 48.1)">3</text>
<text x="119.6" y="48.1" transform="rotate(-90 119.6 48.1)">4</text>
<text x="123.1" y="48.1" transform="rotate(-90 123.1 48.1)">5</text>
<text x="126.6" y="48.1" transform="rotate(-90 126.6 48.1)">6</text>
<text x="130.1" y="48.1" transform="rotate(-90 130.1 48.1)">7</text>
<text x="133.7" y="48.1" transform="rotate(-90 133.7 48.1)">8</text>
<text x="137.2" y="48.1" transform="rotate(-90 137.2 48.1)">9</text>
<text x="140.7" y="48.1" transform="rotate(-90 140.7 48.1)">10</text>
<text x="158.4" y="48.1" transform="rotate(-90 158.4 48.1)">1</text>
<text x="161.9" y="48.1" transform="rotate(-90 161.9 48.1)">2</text>
<text x="165.4" y="48.1" transform="rotate(-90 165.4 48.1)">3</text>
<text x="168.9" y="48.1" transform="rotate(-90 168.9 48.1)">4</text>
<text x="172.5" y="48.1" transform="rotate(-90 172.5 48.1)">5</text>
<text x="176" y="48.1" transform="rotate(-90 176 48.1)">6</text>
<text x="179.5" y="48.1" transform="rotate(-90 179.5 48.1)">7</text>
<text x="183.1" y="48.1" transform="rotate(-90 183.1 48.1)">8</text>
<text x="303.1" y="89.6">ADJ/GND</text>
<text x="319.4" y="87.8">1</text>
<text x="446" y="102">ADJ/GND</text>
<text x="462.3" y="100.2">1</text>
<text x="566.9" y="103.4">1</text>
<text x="566.9" y="106.9">2</text>
<text x="301.4" y="130.2">ADJ/GND</text>
<text x="317.6" y="128.4">1</text>
<text x="425.8" y="133.3">1</text>
<text x="425.8" y="136.9">2</text>
<text x="126.6" y="162.1" transform="rotate(-90 126.6 162.1)">8</text>
<text x="130.1" y="162.1" transform="rotate(-90 130.1 162.1)">7</text>
<text x="133.7" y="162.1" transform="rotate(-90 133.7 162.1)">6</text>
<text x="137.2" y="162.1" transform="rotate(-90 137.2 162.1)">5</text>
<text x="140.7" y="162.1" transform="rotate(-90 140.7 162.1)">4</text>
<text x="144.3" y="162.1" transform="rotate(-90 144.3 162.1)">3</text>
<text x="147.8" y="162.1" transform="rotate(-90 147.8 162.1)">2</text>
<text x="151.3" y="162.1" transform="rotate(-90 151.3 162.1)">1</text>
<text x="168.6" y="171.3" transform="rotate(-90 168.6 171.3)">6</text>
<text x="172.1" y="171.3" transform="rotate(-90 172.1 171.3)">5</text>
<text x="175.6" y="171.3" transform="rotate(-90 175.6 171.3)">4</text>
<text x="179.2" y="171.3" transform="rotate(-90 179.2 171.3)">3</text>
<text x="182.7" y="171.3" transform="rotate(-90 182.7 171.3)">2</text>
<text x="186.2" y="171.3" transform="rotate(-90 186.2 171.3)">1</text>
<text x="168.6" y="185.5" transform="rotate(-90 168.6 185.5)">6</text>
<text x="172.1" y="185.5" transform="rotate(-90 172.1 185.5)">5</text>
<text x="175.6" y="185.5" transform="rotate(-90 175.6 185.5)">4</text>
<text x="179.2" y="185.5" transform="rotate(-90 179.2 185.5)">3</text>
<text x="182.7" y="185.5" transform="rotate(-90 182.7 185.5)">2</text>
<text x="186.2" y="185.5" transform="rotate(-90 186.2 185.5)">1</text>
<text x="232.1" y="197.8" transform="rotate(-90 232.1 197.8)">3</text>
<text x="235.6" y="197.8" transform="rotate(-90 235.6 197.8)">2</text>
<text x="239.1" y="197.8" transform="rotate(-90 239.1 197.8)">1</text>
<text x="311.7" y="193.7">3</text>
<text x="315.2" y="195.4">GND</text>
<text x="126.6" y="207.9" transform="rotate(-90 126.6 207.9)">8</text>
<text x="130.1" y="207.9" transform="rotate(-90 130.1 207.9)">7</text>
<text x="133.7" y="207.9" transform="rotate(-90 133.7 207.9)">6</text>
<text x="137.2" y="207.9" transform="rotate(-90 137.2 207.9)">5</text>
<text x="140.7" y="207.9" transform="rotate(-90 140.7 207.9)">4</text>
<text x="144.3" y="207.9" transform="rotate(-90 144.3 207.9)">3</text>
<text x="147.8" y="207.9" transform="rotate(-90 147.8 207.9)">2</text>
<text x="151.3" y="207.9" transform="rotate(-90 151.3 207.9)">1</text>
<text x="337.3" y="230.4">GND</text>
<text x="347.8" y="229">3</text>
<text x="338.1" y="237.4">VSS</text>
<text x="347.8" y="236">7</text>
<text x="394.5" y="244.8">7</text>
<text x="394.5" y="251.9">3</text>
<text x="399.7" y="246.2">VSS</text>
<text x="399.7" y="253.3">GND</text>
<text x="48.6" y="280.1">VSS</text>
<text x="56.6" y="278.3">7</text>
<text x="240.2" y="281.9">7</text>
<text x="285" y="279.7" transform="rotate(-90 285 279.7)">2</text>
<text x="288.5" y="279.7" transform="rotate(-90 288.5 279.7)">1</text>
<text x="124.8" y="285.4">4</text>
<text x="128.3" y="287.2">V-</text>
<text x="230.5" y="283.3">VSS</text>
<text x="229.8" y="290.3">GND</text>
<text x="240.2" y="288.9">3</text>
<text x="198.6" y="372.4" transform="rotate(-90 198.6 372.4)">3</text>
<text x="202.1" y="372.4" transform="rotate(-90 202.1 372.4)">2</text>
<text x="205.6" y="372.4" transform="rotate(-90 205.6 372.4)">1</text>
</g>
<g font-size="3.2" fill="#00f">
<text x="312" y="82.6">VIN</text>
<text x="319.4" y="80.8">3</text>
<text x="107.2" y="88.4" transform="rotate(-90 107.2 88.4)">10</text>
<text x="110.8" y="88.4" transform="rotate(-90 110.8 88.4)">9</text>
<text x="114.3" y="88.4" transform="rotate(-90 114.3 88.4)">8</text>
<text x="117.8" y="88.4" transform="rotate(-90 117.8 88.4)">7</text>
<text x="121.3" y="88.1" transform="rotate(-90 121.3 88.1)">6</text>
<text x="124.9" y="88.2" transform="rotate(-90 124.9 88.2)">5</text>
<text x="128.4" y="88.2" transform="rotate(-90 128.4 88.2)">4</text>
<text x="131.9" y="88.2" transform="rotate(-90 131.9 88.2)">3</text>
<text x="135.4" y="88.2" transform="rotate(-90 135.4 88.2)">2</text>
<text x="139" y="88.2" transform="rotate(-90 139 88.2)">1</text>
<text x="156.6" y="88.2" transform="rotate(-90 156.6 88.2)">18</text>
<text x="160.1" y="88.2" transform="rotate(-90 160.1 88.2)">17</text>
<text x="163.7" y="88.2" transform="rotate(-90 163.7 88.2)">16</text>
<text x="167.2" y="88.2" transform="rotate(-90 167.2 88.2)">15</text>
<text x="170.7" y="88.2" transform="rotate(-90 170.7 88.2)">14</text>
<text x="174.2" y="88.2" transform="rotate(-90 174.2 88.2)">13</text>
<text x="177.8" y="88.4" transform="rotate(-90 177.8 88.4)">12</text>
<text x="181.3" y="88.4" transform="rotate(-90 181.3 88.4)">11</text>
<text x="292.5" y="84.3">4</text>
<text x="297" y="85.7">TAB</text>
<text x="309" y="86.1">VOUT</text>
<text x="319.4" y="84.3">2</text>
<text x="136.8" y="95.2" transform="rotate(-90 136.8 95.2)">D9</text>
<text x="140.4" y="95.2" transform="rotate(-90 140.4 95.2)">D8</text>
<text x="158" y="95.1" transform="rotate(-90 158 95.1)">D7</text>
<text x="161.5" y="95.1" transform="rotate(-90 161.5 95.1)">D6</text>
<text x="165.1" y="95.1" transform="rotate(-90 165.1 95.1)">D5</text>
<text x="168.6" y="95.1" transform="rotate(-90 168.6 95.1)">D4</text>
<text x="172.1" y="95.1" transform="rotate(-90 172.1 95.1)">D3</text>
<text x="175.6" y="95.1" transform="rotate(-90 175.6 95.1)">D2</text>
<text x="179.2" y="95.3" transform="rotate(-90 179.2 95.3)">D1</text>
<text x="182.7" y="95.3" transform="rotate(-90 182.7 95.3)">D0</text>
<text x="454.9" y="94.9">VIN</text>
<text x="462.3" y="93.1">3</text>
<text x="108.6" y="97" transform="rotate(-90 108.6 97)">SCL</text>
<text x="112.2" y="97.6" transform="rotate(-90 112.2 97.6)">SDA</text>
<text x="115.7" y="99" transform="rotate(-90 115.7 99)">AREF</text>
<text x="119.2" y="98.1" transform="rotate(-90 119.2 98.1)">GND</text>
<text x="122.7" y="97.1" transform="rotate(-90 122.7 97.1)">D13</text>
<text x="126.3" y="97.2" transform="rotate(-90 126.3 97.2)">D12</text>
<text x="129.8" y="97.2" transform="rotate(-90 129.8 97.2)">D11</text>
<text x="133.3" y="97.2" transform="rotate(-90 133.3 97.2)">D10</text>
<text x="435.4" y="96.7">4</text>
<text x="439.9" y="98.1">TAB</text>
<text x="451.9" y="98.4">VOUT</text>
<text x="462.3" y="96.7">2</text>
<text x="290.8" y="124.9">4</text>
<text x="310.3" y="123.1">VIN</text>
<text x="317.6" y="124.9">2</text>
<text x="317.6" y="121.4">3</text>
<text x="295.2" y="126.3">TAB</text>
<text x="307.2" y="126.6">VOUT</text>
<text x="126.2" y="142.1" transform="rotate(-90 126.2 142.1)">POWER</text>
<text x="129.7" y="142.1" transform="rotate(-90 129.7 142.1)">IOREF</text>
<text x="133.3" y="142.1" transform="rotate(-90 133.3 142.1)">RESET</text>
<text x="136.8" y="142.1" transform="rotate(-90 136.8 142.1)">3V3</text>
<text x="140.3" y="142.1" transform="rotate(-90 140.3 142.1)">5V</text>
<text x="143.8" y="142.1" transform="rotate(-90 143.8 142.1)">GND</text>
<text x="147.4" y="142.2" transform="rotate(-90 147.4 142.2)">GND</text>
<text x="151" y="142.2" transform="rotate(-90 151 142.2)">VIN</text>
<text x="168.5" y="142.3" transform="rotate(-90 168.5 142.3)">A0</text>
<text x="172.1" y="142.3" transform="rotate(-90 172.1 142.3)">A1</text>
<text x="175.6" y="142.3" transform="rotate(-90 175.6 142.3)">A2</text>
<text x="179.1" y="142.3" transform="rotate(-90 179.1 142.3)">A3</text>
<text x="182.6" y="142.3" transform="rotate(-90 182.6 142.3)">A4</text>
<text x="186.2" y="142.3" transform="rotate(-90 186.2 142.3)">A5</text>
<text x="124.8" y="148.6" transform="rotate(-90 124.8 148.6)">25</text>
<text x="128.3" y="148.6" transform="rotate(-90 128.3 148.6)">26</text>
<text x="131.9" y="148.6" transform="rotate(-90 131.9 148.6)">27</text>
<text x="135.4" y="148.6" transform="rotate(-90 135.4 148.6)">28</text>
<text x="138.9" y="148.6" transform="rotate(-90 138.9 148.6)">29</text>
<text x="142.4" y="148.6" transform="rotate(-90 142.4 148.6)">30</text>
<text x="146" y="148.7" transform="rotate(-90 146 148.7)">31</text>
<text x="149.5" y="148.7" transform="rotate(-90 149.5 148.7)">32</text>
<text x="167.1" y="148.8" transform="rotate(-90 167.1 148.8)">19</text>
<text x="170.6" y="148.8" transform="rotate(-90 170.6 148.8)">20</text>
<text x="174.2" y="148.8" transform="rotate(-90 174.2 148.8)">21</text>
<text x="177.7" y="148.8" transform="rotate(-90 177.7 148.8)">22</text>
<text x="181.2" y="148.8" transform="rotate(-90 181.2 148.8)">23</text>
<text x="184.8" y="148.8" transform="rotate(-90 184.8 148.8)">24</text>
<text x="311.7" y="186.6">1</text>
<text x="311.7" y="190.1">2</text>
<text x="315.2" y="188.4">CS#</text>
<text x="315.2" y="191.9">REF</text>
<text x="326.7" y="188.4">SDO</text>
<text x="329.8" y="191.9">FS</text>
<text x="335.3" y="190.1">7</text>
<text x="335.3" y="186.6">8</text>
<text x="311.7" y="197.2">4</text>
<text x="335.3" y="197.2">5</text>
<text x="315.2" y="199">AIN</text>
<text x="325.5" y="199">SCLK</text>
<text x="421.9" y="227.2">2</text>
<text x="394.5" y="230.7">1</text>
<text x="399.7" y="232.1">D</text>
<text x="414.5" y="228.6">S1</text>
<text x="320.4" y="236">6</text>
<text x="325.6" y="237.4">IN</text>
<text x="394.5" y="237.8">5</text>
<text x="399.7" y="239.2">NC</text>
<text x="414.5" y="235.7">S2</text>
<text x="421.9" y="234.2">8</text>
<text x="340" y="244.5">NC</text>
<text x="347.8" y="243.1">5</text>
<text x="421.9" y="244.8">6</text>
<text x="320.4" y="246.6">8</text>
<text x="325.6" y="248">S2</text>
<text x="342.2" y="251.5">D</text>
<text x="347.8" y="250.1">1</text>
<text x="415" y="246.2">IN</text>
<text x="320.4" y="253.6">2</text>
<text x="325.6" y="255.1">S1</text>
<text x="212.8" y="264.2">2</text>
<text x="218" y="265.6">S1</text>
<text x="234.6" y="269.2">D</text>
<text x="240.2" y="267.8">1</text>
<text x="56.6" y="274.8">8</text>
<text x="124.8" y="274.8">1</text>
<text x="212.8" y="271.3">8</text>
<text x="218" y="272.7">S2</text>
<text x="240.2" y="274.8">5</text>
<text x="29.5" y="278.3">2</text>
<text x="29.5" y="281.9">3</text>
<text x="33" y="280.1">CS#</text>
<text x="46.2" y="276.6">VOUT</text>
<text x="56.6" y="281.9">6</text>
<text x="124.8" y="278.3">2</text>
<text x="124.8" y="281.9">3</text>
<text x="128.3" y="276.6">OUTA</text>
<text x="128.3" y="280.1">-INA</text>
<text x="141.4" y="280.1">OUTB</text>
<text x="151.8" y="281.9">6</text>
<text x="151.8" y="278.3">7</text>
<text x="212.8" y="281.9">6</text>
<text x="232.4" y="276.2">NC</text>
<text x="29.5" y="285.4">4</text>
<text x="33" y="283.6">SCK</text>
<text x="33" y="287.2">SDI</text>
<text x="43.9" y="287.2">LDAC#</text>
<text x="46.9" y="283.6">VREF</text>
<text x="56.6" y="285.4">5</text>
<text x="128.3" y="283.6">+INA</text>
<text x="141.9" y="287.2">+INB</text>
<text x="143" y="283.6">-INB</text>
<text x="151.8" y="285.4">5</text>
<text x="218" y="283.3">IN</text>
</g>
<g font-size="3.2" fill="#f00">
<text x="326.7" y="195.4">VDD</text>
<text x="335.3" y="193.7">6</text>
<text x="320.4" y="229">4</text>
<text x="325.6" y="230.4">VDD</text>
<text x="421.9" y="251.9">4</text>
<text x="411.7" y="253.3">VDD</text>
<text x="29.5" y="274.8">1</text>
<text x="151.8" y="274.8">8</text>
<text x="33" y="276.6">VDD</text>
<text x="145.6" y="276.6">V+</text>
<text x="212.8" y="288.9">4</text>
<text x="218" y="290.3">VDD</text>
</g>
<g font-size="3.2" fill="#8d2323">
<text x="156.3" y="237.8">1</text>
<text x="169.7" y="237.8">2</text>
<text x="283.6" y="263.4" transform="rotate(-90 283.6 263.4)">1</text>
<text x="287.1" y="263.4" transform="rotate(-90 287.1 263.4)">2</text>
</g>
</svg>
